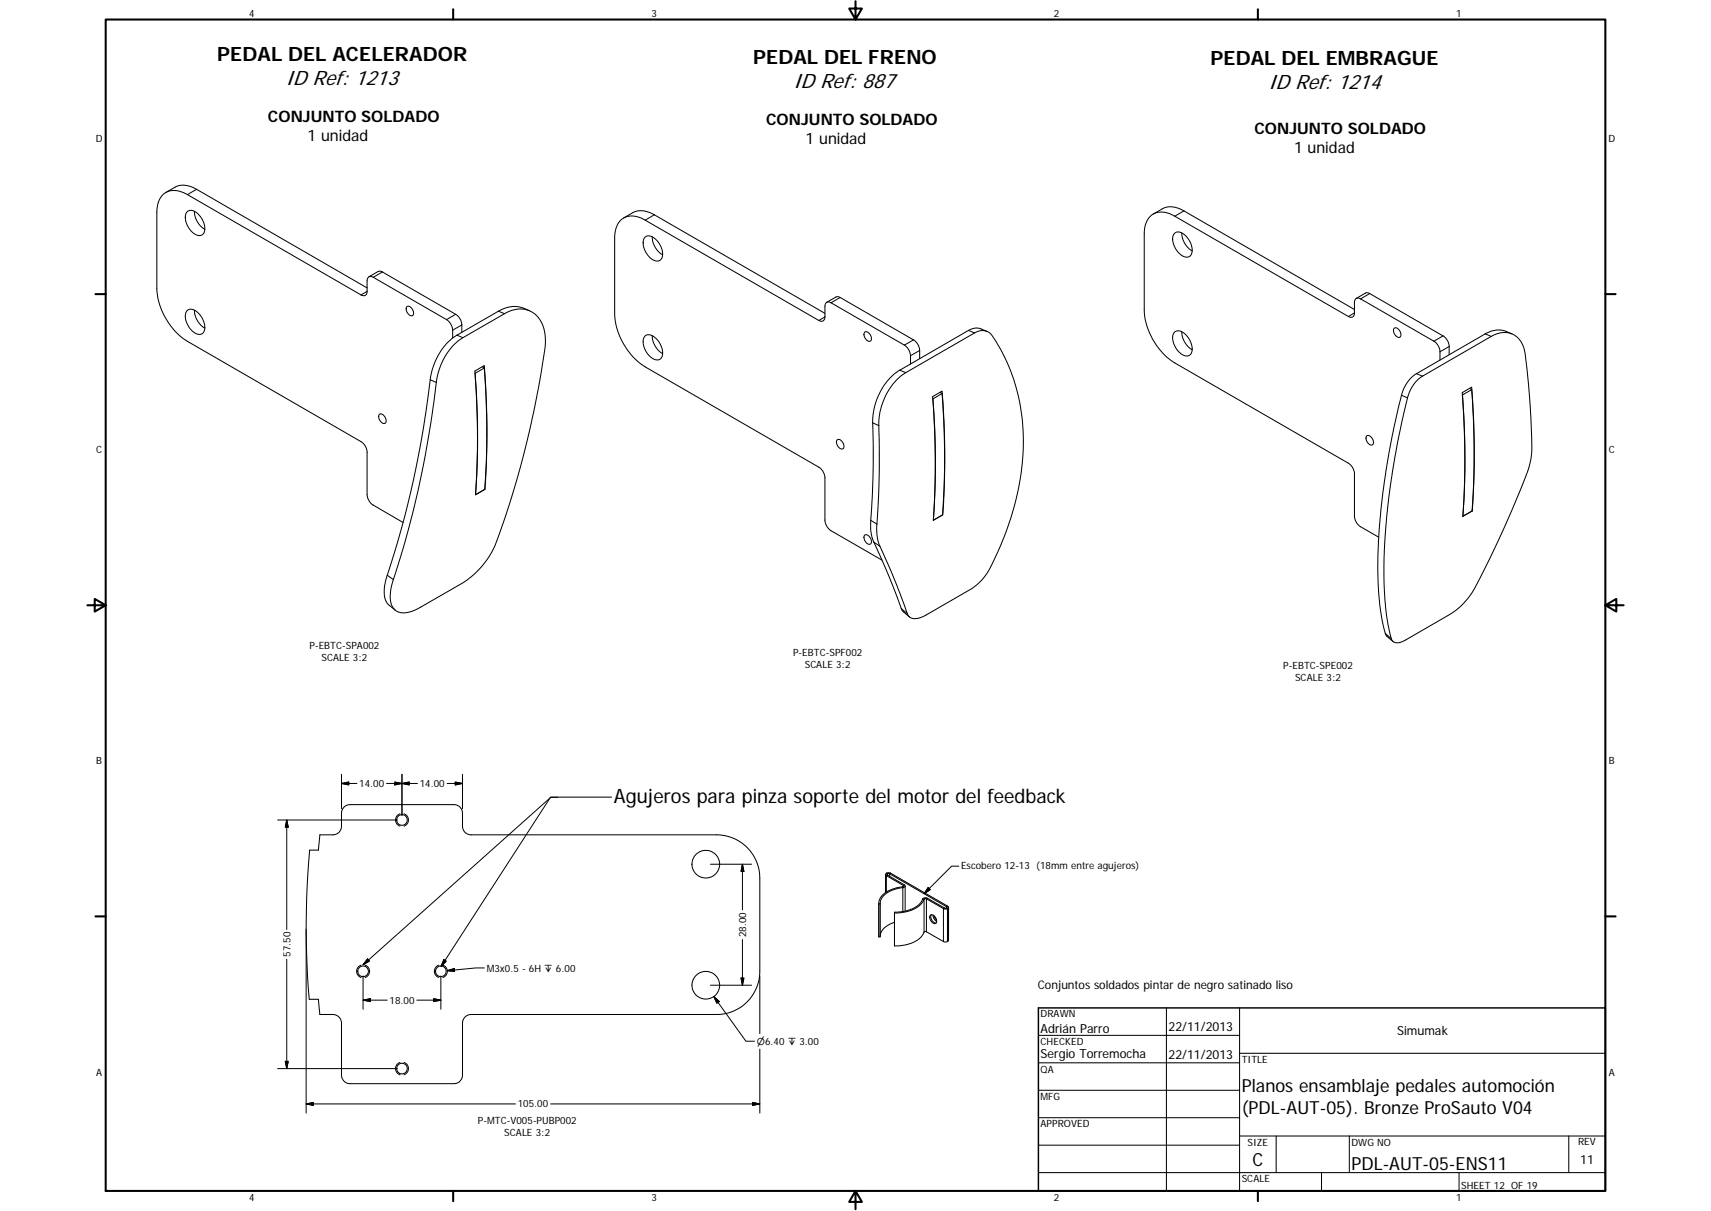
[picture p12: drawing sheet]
<svg xmlns="http://www.w3.org/2000/svg" width="594mm" height="420mm" viewBox="0 0 594 420" stroke-linecap="round" stroke-linejoin="round" font-family="sans-serif">
<g fill="none" stroke="#000" stroke-width=".36">
<path d="M57.6 66.8l3.2-1.8a7.3 7.3 0 0 1 7.5 .7l59.2 34.2M64.8 73.6a2.66 2.66 0 0 1 4 .7 6 6 0 0 1 1.8 6.8 2.64 2.64 0 0 1-4-.7 5.9 5.9 0 0 1-1.8-6.8zM67.5 73.3a7.4 7.4 0 0 0 3.6 6.3M216.5 75.6l3.2-1.8a7.5 7.5 0 0 1 7.5 .7l59.2 34.2M400.4 74.3l3.2-1.8a7.3 7.3 0 0 1 7.5 .7l59.2 34.2M128.1 96l3.4-1.9 1 .1 25.7 14.9 1.1 .9 .8 1.3 .2 1.1 .1 2.9M224 82.2a3.1 3.1 0 0 1 4.1 1.3 5.8 5.8 0 0 1 1.5 6.4 2.7 2.7 0 0 1-4.1-.6 6 6 0 0 1-1.7-6.9zM226.5 82.2a7.3 7.3 0 0 0 3.6 6.2M407.7 81.1a2.68 2.68 0 0 1 4 .7 6.1 6.1 0 0 1 1.7 6.8 2.74 2.74 0 0 1-4-.7 6 6 0 0 1-1.7-6.8zM410.3 80.8a7.4 7.4 0 0 0 3.6 6.3M64.8 107.9a2.66 2.66 0 0 1 4 .7 6 6 0 0 1 1.8 6.8 2.64 2.64 0 0 1-4-.7 5.9 5.9 0 0 1-1.8-6.8zM67.5 107.6a7.4 7.4 0 0 0 3.6 6.3"/>
<path d="M141.3 106.4a2.06 2.06 0 0 1 1.9 3.1 2.17 2.17 0 0 1-1.9-3.1zM157.2 117.3l-.2-3.8-.7-1.4-1-1-25.7-14.9a1.29 1.29 0 0 0-1.5-.2 1.29 1.29 0 0 0-.6 1.4v3.7a1.29 1.29 0 0 1-.7 1.4 1.29 1.29 0 0 1-1.5-.2l-60.2-34.8a7 7 0 0 0-8.6 .1 8.5 8.5 0 0 0-2 6v26.5a23.5 23.5 0 0 0 10.6 18.3l60.5 35 1.2 1.4 .7 1.8v15l.6 2.1 1.2 1.4 10.6 6.2M183.9 107.8l-2.1-.9a9.8 9.8 0 0 0-8.7 1.1l-14.4 8.3a21.4 21.4 0 0 0-9.3 15.5 358.3 358.3 0 0 1-15.6 70.4 7.7 7.7 0 0 0 1.4 7.8l2.1 1.7M224 116.5a3.1 3.1 0 0 1 4.1 1.3 5.8 5.8 0 0 1 1.5 6.4 2.73 2.73 0 0 1-4.1-.7 5.9 5.9 0 0 1-1.7-6.7zM226.5 116.5a7.3 7.3 0 0 0 3.6 6.2M287.1 104.9l3.3-1.9 1 .1 25.8 14.8 1.3 1.2 .6 1.4 .2 3.9M300.3 115.2a2.09 2.09 0 0 1 1.9 3.2 2.18 2.18 0 0 1-1.9-3.2zM342.7 115l-2.1-.9a4.9 4.9 0 0 0-4.3 .5l-23.9 13.8a21.7 21.7 0 0 0-9.4 18.3 403.2 403.2 0 0 1-.7 36.9l.4 2.7 .6 1.6a327 327 0 0 1 10.1 24.1l2.4 2.1M407.7 115.4a2.68 2.68 0 0 1 4 .7 6.1 6.1 0 0 1 1.7 6.8 2.69 2.69 0 0 1-4-.7 6 6 0 0 1-1.7-6.8zM410.3 115.1a7.4 7.4 0 0 0 3.6 6.2M470.9 103.5l3.4-1.9 1 .1 26 15 1 1.1 .8 1.7 .1 3.6M484.1 113.9a2.05 2.05 0 0 1 1.9 .9 2.05 2.05 0 0 1 0 2.2 2.17 2.17 0 0 1-1.9-3.1z"/>
<path d="M525 115.9l-2-.9a8.2 8.2 0 0 0-7.3 .8l-23.9 13.8a12.4 12.4 0 0 0-5.2 7.5 239.1 239.1 0 0 0-8 66.2 51.9 51.9 0 0 0 2.9 17.4l2.2 1.9M157.2 120l3.5-2.8 14.5-8.4a8.7 8.7 0 0 1 13.9 6.2 23.9 23.9 0 0 1-.6 10.6 300 300 0 0 1-17.5 65.5 29.8 29.8 0 0 1-10.6 11.3l-14.4 8.3a8.5 8.5 0 0 1-8.3 1.3 6.3 6.3 0 0 1-2.1-6.8l.3-1.6a371.9 371.9 0 0 0 16-73.3 23.2 23.2 0 0 1 5.3-10.3zM167.4 127.3l.7 .4M168.1 127.7l-3.1 1.8a288.5 288.5 0 0 1 .1 42.1M168.1 127.7a280.4 280.4 0 0 1 .2 42.1M311.6 131.5l2.9-2.2 23.9-13.8a4.3 4.3 0 0 1 6.1 1 67.7 67.7 0 0 1 9.5 50.7 100.2 100.2 0 0 1-11.8 32.4l-1.8 2.1-2.4 2.1-16.4 9.5a5.5 5.5 0 0 1-5.7 .9l-.8-1a357.5 357.5 0 0 0-10.2-25.6l-.5-3.8a399.8 399.8 0 0 0 .8-38.7 23 23 0 0 1 6.4-13.6zM316.1 126.3v-3.6l-.8-1.7-1-1.1-25.8-14.8a1.29 1.29 0 0 0-1.5-.2 1.29 1.29 0 0 0-.6 1.4v3.7a1.29 1.29 0 0 1-.6 1.3 1.29 1.29 0 0 1-1.5-.1l-60.3-34.8a6.9 6.9 0 0 0-8.6 .1 8.6 8.6 0 0 0-2 6v26.4a23.7 23.7 0 0 0 10.6 18.4l60.9 35.2 .9 1.2 .6 1.7v15l.8 2.5 1.3 1.2 17.8 10.3M323.9 138.4a276.9 276.9 0 0 1 .2 42.1M326.4 136.1l.7 .4M327.1 136.5a277.5 277.5 0 0 1 .2 42.1M327.1 136.5l-3.2 1.9M492.3 131.7l1.6-1.2 23.9-13.8a7.3 7.3 0 0 1 11.7 5.6 240.7 240.7 0 0 1 2.2 35.6l-.6 3.4a310.9 310.9 0 0 1-20.4 44.9 25 25 0 0 1-7.3 7l-16.2 9.3a2.63 2.63 0 0 1-4-.7l-.4-1.2a112.3 112.3 0 0 1-1.8-35.8 254.7 254.7 0 0 1 8.5-49l1.4-2.5z"/>
<path d="M500 124.9l-.1-3.5-.7-1.8-.8-.8-26-15.1a1.29 1.29 0 0 0-1.5-.2 1.29 1.29 0 0 0-.6 1.4v3.7a1.28 1.28 0 0 1-.6 1.4 1.28 1.28 0 0 1-1.5-.2l-60.3-34.8a6.6 6.6 0 0 0-9.3 1 9 9 0 0 0-1.3 5.1v26.4a23.4 23.4 0 0 0 10.6 18.4l60.6 35 1.2 1.4 .6 1.8v15l.2 1.4 .6 1 1 1.1 6.6 3.8M507.7 136.2l3.3-1.9a284.1 284.1 0 0 1 .2 43l-3.3 1.9a292 292 0 0 0-.2-43zM507.8 137a289 289 0 0 1 .1 42.1M510.2 134.7l.8 .5M511 135.2l-3.3 1.8M511 135.2a284.4 284.4 0 0 1 .1 42.1M131.8 143.7a2.09 2.09 0 0 1 1.9 3.2 2.17 2.17 0 0 1-1.9-3.2zM290.6 152.7a1.63 1.63 0 0 1 2.3 1.4 1.04 1.04 0 0 1-.3 1.6 1.04 1.04 0 0 1-1.5-.6 2.22 2.22 0 0 1-.5-2.4zM474.6 151.2a2.09 2.09 0 0 1 1.9 3.2 2.2 2.2 0 0 1-1.9-3.2zM168.3 169.7l-3.2 2a288 288 0 0 0-.2-43l3.2-1.9a280.2 280.2 0 0 1 .3 43M327.3 178.6l-3.2 1.9a292 292 0 0 0-.3-42.9l3.3-1.9a287.3 287.3 0 0 1 .2 42.9M511.1 177.2l.1 .1"/>
<path d="M300.3 185.6a2.08 2.08 0 0 1 1.9 3.2 2.16 2.16 0 0 1-1.9-3.2zM119.5 280l.9-.6 1.2-.2h36a2.96 2.96 0 0 1 3 3v4.5a2.96 2.96 0 0 0 3 2.9h85.2a15 15 0 0 1 15 15.1v32.3a15 15 0 0 1-15 15h-85.2a3 3 0 0 0-3 3v18a3 3 0 0 1-3 3h-36a3 3 0 0 1-3-3v-18a3 3 0 0 0-3-3h-4.5l-.6-5.3h-3.1a290.5 290.5 0 0 1 .1-51.7h3l.6-5.4h4.5a2.96 2.96 0 0 0 3-2.9v-4.9zM305.1 313.4v11.7l.5-.1v-11.4M305.6 313.6a5.8 5.8 0 0 1 5-5l2.9-.6a.57 .57 0 0 0 .7-.3 .57 .57 0 0 0-.2-.7l-5.9-3.4a.45 .45 0 0 1 .2-.6 .45 .45 0 0 1 .6 .2l19.8 11.4v.4M305.6 313.6h-.5a5.8 5.8 0 0 1 4.8-5.1l3.6-.8 .2-.4-5.9-3.5a.68 .68 0 0 1-.1-.9 .68 .68 0 0 1 .9-.1l20.4 11.6a.68 .68 0 0 1 .1 .9 .68 .68 0 0 1-1 .1l-6.4-3.6h-.6a8.9 8.9 0 0 1-7.6 4.7l-2.9 .3M307.5 303.4v6.3M310.6 320a6.3 6.3 0 0 0-5 4.7M314.3 307.4v8.7M323.1 317.5a1.96 1.96 0 0 1 1.8 2.9 1.96 1.96 0 0 1-1.8-2.9zM323.4 317.4a2.13 2.13 0 0 0 1.6 2.9M323.9 317.5l.5 1.4 .8 .8M324.3 317.8l.9 1.4"/>
<path d="M328.7 315h-.1M329.3 314.8v11.6l-.7 .4h-.9l-6-3.5-.6-.1a8.9 8.9 0 0 1-7.6 4.8l-2.9 .2v-11.7a11.1 11.1 0 0 0 9.3-3.7 1.36 1.36 0 0 1 2.1-1.1l5.9 3.3h.7M360.5 359.2h69.9M405 349.7v63.5M430.4 349.7v63.5M360.5 368.7h69.9M360.5 378.3h69.9M430.4 365.4h127M360.5 387.8h69.9M360.5 397.3h69.9M430.4 394.1h127M443.1 394.1v12.7"/>
<path d="M468.5 394.1v12.7M544.7 394.1v12.7M360.5 406.8h196.9M458.8 406.8v6.4M506.6 406.8v6.4"/>
<circle cx="139.6" cy="284.5" r="1.85"/>
<circle cx="245.1" cy="299.8" r="4.8"/>
<circle cx="126.1" cy="337" r="1.83"/>
<circle cx="153.1" cy="337" r="1.84"/>
<circle cx="245.1" cy="341.8" r="4.8"/>
<circle cx="139.6" cy="370.8" r="1.84"/>
</g>
<g fill="none" stroke="#000" stroke-width=".35">
<path d="M68.3 65.7l-3.2 1.8M227.2 74.5l-3.2 1.9M411.1 73.2l-3.2 1.8M132.8 94.4l-3.2 1.8M127.5 101.1l-2.2 1.2M158.2 109.1l-3.2 1.8M158.7 116.3l2 .9M160.4 112.7l-3.2 1.9M173.1 108l2.1 .8M286.4 110l-2.1 1.2M291.7 103.2l-3.2 1.9M317.2 117.9l-3.2 1.8"/>
<path d="M336.3 114.6l2.1 .9M470.3 108.6l-2.1 1.2M475.6 101.9l-3.2 1.8M501 116.5l-3.1 1.9M515.7 115.8l2.1 .9M149.4 131.8l2.1 .9M312.4 128.4l2.1 .9M319.3 121.6l-3.2 1.8M486.6 137.1l2.1 .9M491.8 129.6l2.1 .9M503.2 120.2l-3.2 1.8M303 146.7l2.1 1"/>
<path d="M168.3 169.8l-3.2 1.8M327.3 178.6l-3.2 1.8M511.1 177.3l-3.2 1.8M134.5 199.6l2.1 1.5M302.3 180.5l2.2 1.3M303.4 188.1l2.1 1.4M312.9 211.1l2.1 1.8M481 219.8l2.1 1.8M118.6 271.8l2.5-.5v1zM118.6 268.6v12M118.6 271.8h5.3M134.2 271.8h10.7"/>
<path d="M137.1 271.3l2.5 .5-2.5 .5zM139.6 268.6v14.3M139.6 271.8l2.5-.5v1zM155.2 271.8h5.4M158.1 271.3l2.5 .5-2.5 .5zM160.6 268.6v12M193.7 276.6h-2.5l-65.1 58.1M212.3 276.6h-21.1l-38.1 58.7M96.4 284.5h41.6M99.6 284.5v38M99.6 284.5l.5 2.5h-1zM138.9 282.4a2.23 2.23 0 0 0-1.6 2.1 2.23 2.23 0 0 0 1.6 2.1"/>
<path d="M140.3 282.4a2.23 2.23 0 0 1 1.5 2.1 2.23 2.23 0 0 1-1.5 2.1M246.7 299.8h14.3M257.8 299.8v15.9M257.8 299.8l.5 2.5h-1zM307.8 303l.3 .2v.4l-.3 .2v5.7M307.8 303l.4 .2v.5M309.2 303l-.3 .2v.9M313.4 307.7l.1 8.6M314 307l-.4 .2v.4M320.3 312h.5v11.4M322 311.7l-.3 .1v11.5M322.3 307.9l.7 .8-2.1 1.4z"/>
<path d="M327.9 315l-.3 .2v11.5M329 315.2v11.5M329 314.4l-.3 .2v.4l.3 .2v11.4M332.9 300.5h-2.5l-9.5 9.6M99.6 332.8v38M106.3 322.4v63.8M125.4 334.9a2.24 2.24 0 0 0-1.6 2.1 2.24 2.24 0 0 0 1.6 2.1M126.1 338.6v11.6M126.8 334.9a2.25 2.25 0 0 1 1.5 2.1 2.25 2.25 0 0 1-1.5 2.1M127.6 332.7l.7 .7-2.2 1.3zM152.4 334.9a2.25 2.25 0 0 0-1.6 2.1 2.25 2.25 0 0 0 1.6 2.1M153.1 338.6v11.6"/>
<path d="M153.8 334.9a2.25 2.25 0 0 1 1.5 2.1 2.25 2.25 0 0 1-1.5 2.1M154.1 333l.8 .5-1.8 1.8zM155.3 336.8l2.5-.8v1.1zM168.2 335.8h-3l-9.9 1M257.3 339.3h1l-.5 2.5zM257.8 326v15.8M263.8 338.6v20M126.1 347l2.5-.5v1zM126.1 347h8.3M144.7 347h8.4M150.6 346.5l2.5 .5-2.5 .5zM246.7 341.8h14.3"/>
<path d="M247.9 345.7l11.1 15.6h3M247.9 345.7l1.8 1.8-.8 .5zM96.4 370.8h41.6M99.1 368.2h1l-.5 2.6zM138.9 368.6a2.24 2.24 0 0 0-1.6 2.2 2.24 2.24 0 0 0 1.6 2.1M140.3 368.6a2.25 2.25 0 0 1 1.5 2.2 2.25 2.25 0 0 1-1.5 2.1M263.8 364v22.2M106.3 383l2.5-.5v1zM106.3 383h72.7M261.3 382.5l2.5 .5-2.5 .5zM263.8 383h-72.6"/>
</g>
<g fill="none" stroke="#000" stroke-width=".71">
<path d="M36.7 6.8h520.7v406.4h-520.7zM157.3 3.2v3.6M297 .4v6.4l-2.2-3.8h4.5l-2.3 3.8M436.7 3.2v3.6M33.1 102h3.6M557.4 102h3.6M30.3 210h6.4l-3.8-2.2v4.4l3.8-2.2M557.4 210l3.8 2.2v-4.4l-3.8 2.2h6.3M33.1 317.9h3.6M557.4 317.9h3.6M157.3 413.2v3.6M297 413.2l2.3 3.8h-4.5l2.2-3.8v6.3"/>
<path d="M436.7 413.2v3.6"/>
</g>
<path d="M360.5 349.7h196.9v63.5h-196.9z" fill="none" stroke="#000" stroke-width=".51"/>
<g fill="#000" stroke="#000" stroke-width=".35">
<path d="M118.6 271.8l2.5-.5v1zM137.1 271.3l2.5 .5-2.5 .5zM139.6 271.8l2.5-.5v1zM158.1 271.3l2.5 .5-2.5 .5zM99.6 284.5l.5 2.5h-1zM257.8 299.8l.5 2.5h-1zM322.3 307.9l.7 .8-2.1 1.4zM127.6 332.7l.7 .7-2.2 1.3zM154.1 333l.8 .5-1.8 1.8zM155.3 336.8l2.5-.8v1.1zM257.3 339.3h1l-.5 2.5zM126.1 347l2.5-.5v1z"/>
<path d="M150.6 346.5l2.5 .5-2.5 .5zM247.9 345.7l1.8 1.8-.8 .5zM99.1 368.2h1l-.5 2.6zM106.3 383l2.5-.5v1zM261.3 382.5l2.5 .5-2.5 .5z"/>
</g>
<g font-size="7.3">
<text x="99.1" y="29.4">ID Ref: 1213</text>
<text x="275.4" y="30.6">ID Ref: 887</text>
<text x="440.3" y="30.8">ID Ref: 1214</text>
</g>
<g font-size="6.9">
<text x="75.4" y="21.2">PEDAL DEL ACELERADOR</text>
<text x="261.5" y="22.4">PEDAL DEL FRENO</text>
<text x="420.3" y="22.6">PEDAL DEL EMBRAGUE</text>
<text x="213.2" y="278.5">Agujeros para pinza soporte del motor del feedback</text>
</g>
<g font-size="6.3">
<text x="431.1" y="379">Planos ensamblaje pedales automoción</text>
<text x="431.1" y="386.6">(PDL-AUT-05). Bronze ProSauto V04</text>
<text x="434.8" y="404.7">C</text>
<text x="469.2" y="406">PDL-AUT-05-ENS11</text>
</g>
<g font-size="5.5">
<text x="93" y="42.4">CONJUNTO SOLDADO</text>
<text x="266" y="43.4">CONJUNTO SOLDADO</text>
<text x="435.5" y="46.5">CONJUNTO SOLDADO</text>
<text x="106.8" y="49">1 unidad</text>
<text x="279.7" y="50">1 unidad</text>
<text x="449.3" y="53.1">1 unidad</text>
</g>
<g font-size="4.4">
<text x="361.3" y="358.4">Adrián Parro</text>
<text x="405.8" y="357.8">22/11/2013</text>
<text x="485.1" y="359.2">Simumak</text>
<text x="361.3" y="367.1">Sergio Torremocha</text>
<text x="405.8" y="367.3">22/11/2013</text>
<text x="548.7" y="404">11</text>
</g>
<text font-size="4.1" x="360.3" y="343">Conjuntos soldados pintar de negro satinado liso</text>
<g font-size="3.5">
<text x="86.6" y="5.8">4</text>
<text x="226.3" y="5.8">3</text>
<text x="365.9" y="5.8">2</text>
<text x="505.6" y="5.8">1</text>
<text x="33.2" y="49.4">D</text>
<text x="558.5" y="49.4">D</text>
<text x="33.4" y="157.3">C</text>
<text x="558.6" y="157.3">C</text>
<text x="107.4" y="225.3">P-EBTC-SPA002</text>
<text x="275.4" y="227.6">P-EBTC-SPF002</text>
<text x="111.6" y="229.4">SCALE 3:2</text>
<text x="279.4" y="231.7">SCALE 3:2</text>
<text x="445.6" y="232.2">P-EBTC-SPE002</text>
<text x="449.7" y="236.4">SCALE 3:2</text>
<text x="33.4" y="265.2">B</text>
<text x="558.6" y="265.2">B</text>
<text x="124.7" y="273.1">14.00</text>
<text x="145.7" y="273.1">14.00</text>
<text x="333.7" y="301.5">Escobero 12-13 (18mm entre agujeros)</text>
<text x="259.1" y="325.2" transform="rotate(-90 259.1 325.2)">28.00</text>
<text x="100.9" y="332" transform="rotate(-90 100.9 332)">57.50</text>
<text x="169" y="337.1">M3x0.5 - 6H ↧ 6.00</text>
<text x="135.2" y="348.3">18.00</text>
<text x="361.3" y="353">DRAWN</text>
<text x="361.3" y="362.5">CHECKED</text>
<text x="431.1" y="368.7">TITLE</text>
<text x="33.4" y="373.2">A</text>
<text x="361.3" y="372.1">QA</text>
<text x="558.6" y="373.2">A</text>
<text x="361.3" y="381.6">MFG</text>
<text x="179.8" y="384.2">105.00</text>
<text x="166" y="390">P-MTC-V005-PUBP002</text>
<text x="175.1" y="394.2">SCALE 3:2</text>
<text x="361.3" y="391.2">APPROVED</text>
<text x="433.2" y="397.5">SIZE</text>
<text x="469.2" y="397.5">DWG NO</text>
<text x="547.9" y="397.4">REV</text>
<text x="431.1" y="410.2">SCALE</text>
<text x="507.3" y="412.4">SHEET 12 OF 19</text>
<text x="86.6" y="416.7">4</text>
<text x="226.3" y="416.7">3</text>
<text x="365.9" y="416.7">2</text>
<text x="505.6" y="416.7">1</text>
</g>
<text font-size="3.3" x="262.8" y="362.5">⌀6.40 ↧ 3.00</text>
</svg>
